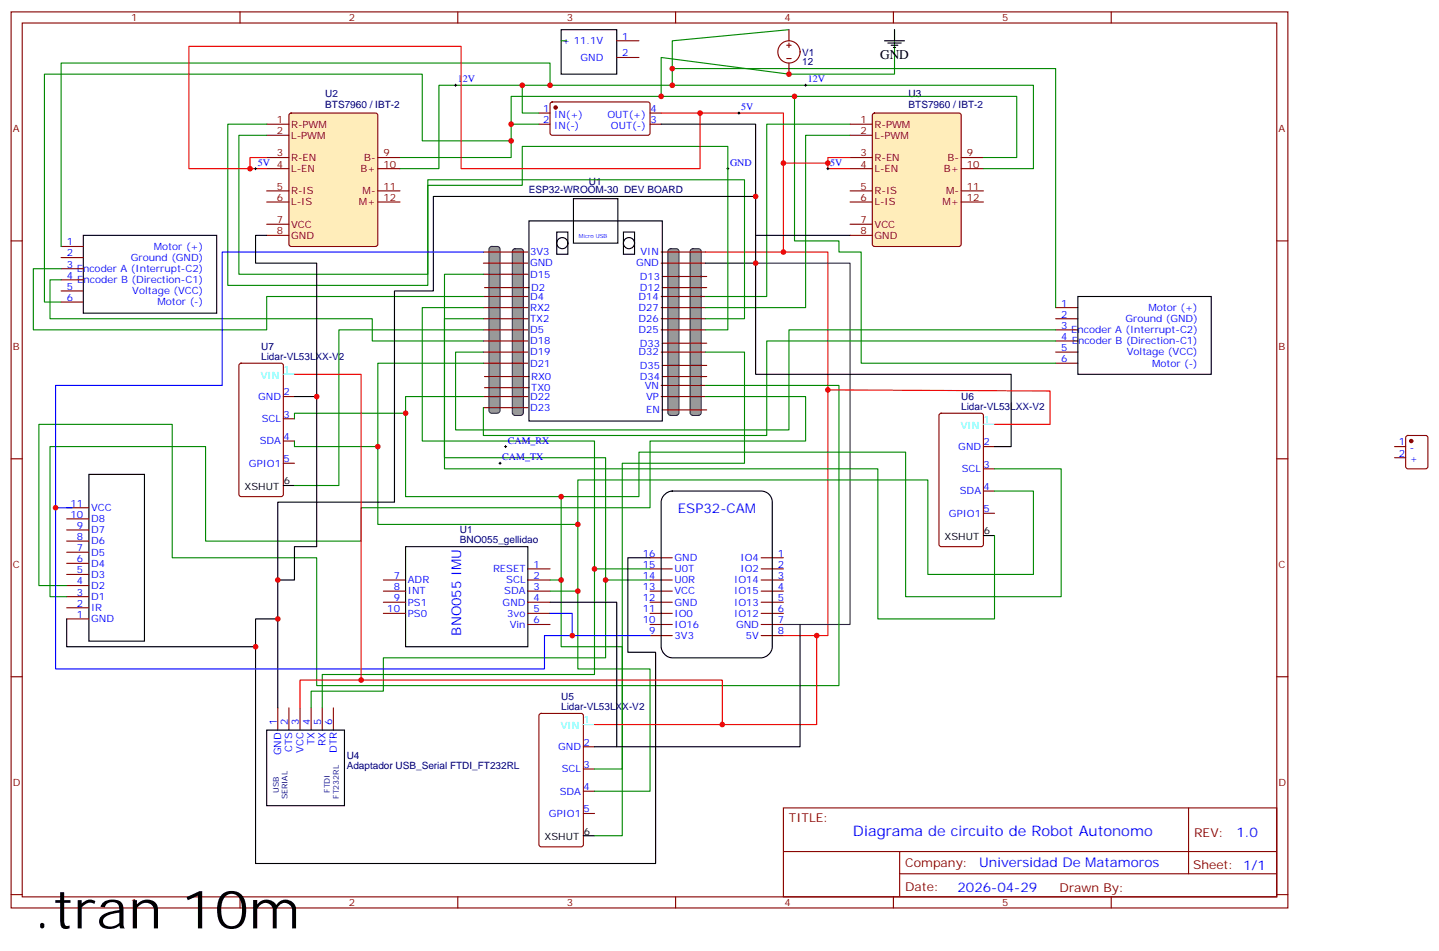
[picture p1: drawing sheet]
<svg xmlns="http://www.w3.org/2000/svg" width="457mm" height="302mm" viewBox="0 0 457 302" stroke-linecap="round" stroke-linejoin="round" font-family="sans-serif">
<g fill="none" stroke="#870000" stroke-width=".35">
<path d="M3.5 3.8h405.4v284.3h-405.4zM7.1 7.3h398.2v277.3h-398.2zM76.2 3.8v3.5M145.3 3.8v3.5M195.8 18.2h7M195.8 12.9h7M214.5 3.8v3.5M283.6 3.8v3.5M352.8 3.8v3.5M171.1 35.9h3.5M171.1 39.4h3.5M174.9 32.6l.4-.3 30.6 .1 .5 .7-.1 9.4-.6 .4h-30.6l-.5-.7v-9.1z"/>
<path d="M206.4 35.9h3.5M206.4 39.4h3.5M3.5 76.4h3.6M19.4 78.2h7.1M405.3 76.4h3.6M19.4 81.7h7.1M19.4 85.3h7.1M19.4 88.8h7.1M19.4 92.3h7.1M19.4 95.8h7.1M335.1 97.6h7.1M335.1 115.3h7.1"/>
<path d="M335.1 111.7h7.1M335.1 108.2h7.1M335.1 104.7h7.1M335.1 101.1h7.1M446.5 138.4l.5-.2h5.6l.7 .4v9.5l-.4 .6-5.9 .1-.7-.5v-9.4zM3.5 145.6h3.6M405.3 145.6h3.6M442.7 145.2h3.6M442.7 141.7h3.6M21.2 161.1h7M21.2 164.6h7M21.2 168.2h7"/>
<path d="M21.2 171.7h7M21.2 175.2h7M21.2 178.8h7M206.4 177h7M241.7 177h7M21.2 182.3h7M21.2 185.8h7M21.2 189.3h7M21.2 192.9h7M21.2 196.4h7M206.4 180.5h7M206.4 184h7"/>
<path d="M206.4 187.6h7M206.4 191.1h7M206.4 194.6h7M206.4 198.2h7M241.7 180.5h7M241.7 184h7M241.7 187.6h7M241.7 191.1h7M241.7 194.6h7M241.7 198.2h7M3.5 214.7h3.6M206.4 201.7h7"/>
<path d="M241.7 201.7h7M405.3 214.7h3.6M248.7 256.4h156.6v28.2h-156.6zM377.3 256.4v20.9M248.7 270.2h156.5M285.6 277.3h119.6M285.6 270.2v14.1M3.5 283.9h3.6M76.2 284.6v3.5M145.3 284.6v3.5M214.5 284.6v3.5M283.6 284.6v3.5"/>
<path d="M352.8 284.6v3.5M405.3 283.9h3.6"/>
</g>
<path d="M178.2 9.4h17.6v14.1h-17.6zM26.5 74.7h42.3v24.7h-42.3zM342.2 94.1h42.3v24.7h-42.3zM28.2 150.5h17.7v52.9h-17.7zM211.1 156.9l1.1-.8 1.2-.3h28.3a3.5 3.5 0 0 1 3.5 3.5v45.9a3.8 3.8 0 0 1-3.5 3.5h-28.3a3.8 3.8 0 0 1-3.5-3.5v-45.9a3.5 3.5 0 0 1 1.2-2.4z" fill="none" stroke="#000" stroke-width=".35"/>
<g fill="#870000" stroke="#870000" stroke-width=".35">
<circle cx="448" cy="139.9" r=".53"/>
<circle cx="176.4" cy="34.1" r=".53"/>
</g>
<path d="M92 36.1l.4-.2h26.8l.7 .4v41.2l-.4 .7h-27.1l-.6-.5-.1-41.1z" fill="#ffedba" stroke="#870000" stroke-width=".35"/>
<path d="M84.7 39.4h7M84.7 42.9h7M84.7 50h7M84.7 53.5h7M119.9 50h7.1M119.9 53.5h7.1M84.7 60.6h7M84.7 64.1h7M84.7 71.2h7M84.7 74.7h7M119.9 60.6h7.1M119.9 64.1h7.1" fill="none" stroke="#870000" stroke-width=".35"/>
<path d="M277.2 36.1l.4-.2h26.8l.7 .4 .1 41.2-.5 .7h-27.1l-.6-.5-.1-41.1z" fill="#ffedba" stroke="#870000" stroke-width=".35"/>
<g fill="none" stroke="#870000" stroke-width=".35">
<path d="M269.9 39.4h7M269.9 42.9h7M269.9 50h7M269.9 53.5h7M305.2 50h7M305.2 53.5h7M269.9 60.6h7M269.9 64.1h7M269.9 71.2h7M269.9 74.7h7M305.2 60.6h7M305.2 64.1h7"/>
<path d="M88.2 224.6v7.1M91.7 224.6v7.1M95.2 224.6v7.1M98.8 224.6v7.1M102.3 224.6v7.1M105.8 224.6v7.1M171.3 226.6l.5-.2h12.7l.7 .4v41.2l-.5 .7h-12.9l-.6-.5-.1-41.1zM185.2 237h3.5M185.2 251.1h3.5M185.2 258.1h3.5M185.2 244h3.5"/>
</g>
<path d="M84.7 231.7h24.7v24h-24.7zM185.2 265.2h3.5" fill="none" stroke="#000" stroke-width=".35"/>
<path d="M185.2 229.9h3.5" fill="none" stroke="#0ff" stroke-width=".35"/>
<path d="M178.2 12.9h1.7" fill="none" stroke="#008700" stroke-width=".35"/>
<g fill="#999" stroke="#333" stroke-width=".35">
<path d="M155.5 78.5l.6-.3h1.8a.88 .88 0 0 1 .8 .9v51.1l-.5 .9h-2.1l-.6-.3-.3-.6v-51.1z"/>
<path d="M162.9 79.2l.6-.3h1.8a.88 .88 0 0 1 .9 .9v51.2l-.6 .8h-2.1l-.6-.3-.3-.5v-51.2z"/>
<path d="M219.4 79.2l.6-.3h1.7a.88 .88 0 0 1 .9 .9v51.2l-.6 .8h-2l-.7-.3-.2-.5v-51.2z"/>
<path d="M212.3 79.2l.6-.3h1.8a.88 .88 0 0 1 .9 .9v51.2l-.6 .8h-2.1l-.6-.3-.3-.5v-51.2z"/>
</g>
<g fill="none" stroke="#000" stroke-width=".35">
<path d="M280.8 12.9h6.4M281.9 13.7h4.2M282.9 14.4h2.1M283.6 15.1h.7M284 9.4v3.5M209.9 39.4h30v44.1h-15.9M84.7 74.7h-3.6v8.8h19.4v42.3M167.9 70.1h42.4v63.5h-42.4zM176.8 73.6h3.5v7.1h-3.5zM182 63h14.2v14.2h-14.2zM197.9 73.6h3.6v7.1h-3.6zM239.9 62.3h-102.3v30h-12.4v67h-37v65.3"/>
<path d="M239.9 74.7h30M239.9 83.5v35.3h81.1v22.9h-5.3M93.5 125.8h7v47.7h-7v10.5h-5.3M90 154.1h3.5M128.8 173.5h38.8v31.7h-38.8zM206.4 177h-7.1v30h8.8v67h-127v-77.6h7.1M312.2 169.9h3.5M21.2 196.4v8.8h59.9M174.6 191.1h21.2v45.9M254 198.2v38.8h-65.3"/>
<circle cx="178.5" cy="77.2" r="1.76"/>
<circle cx="199.7" cy="77.2" r="1.76"/>
</g>
<g fill="none" stroke="#870000" stroke-width=".35">
<path d="M249.8 14.4h1.4M249.8 18.6h1.4M250.5 9.4v3.5M250.5 13.7v1.4M250.5 20v3.5M153.5 80h14.1M209.9 80h14.1M153.5 83.5h14.1M153.5 94.1h14.1M153.5 97.6h14.1M153.5 87h14.1M153.8 91.3h14.1"/>
<path d="M209.9 83.5h14.1M209.9 94.1h14.1M209.9 97.6h14.1M210.3 87.7h14.1M210.3 91.3h14.1M76.1 115.5l.5-.2h12.7l.6 .4 .1 41.2-.5 .6-12.9 .1-.7-.5-.1-41.1zM153.5 111.7h14.1M153.5 104.7h14.1M153.5 101.1h14.1M153.5 115.3h14.1M153.5 108.2h14.1M153.8 119.5h14.1"/>
<path d="M209.9 111.7h14.1M209.9 104.7h14.1M209.9 101.1h14.1M210.3 119.5h14.1M210.3 116h14.1M210.3 108.9h14.1M90 125.8h3.5M90 139.9h3.5M90 132.9h3.5M153.5 125.8h14.1M153.5 129.4h14.1M153.8 123h14.1"/>
<path d="M209.9 125.8h14.1M209.9 122.3h14.1M210.3 130.1h14.1M298.3 131.3l.5-.2h12.7l.7 .5v41.2l-.5 .6-12.9 .1-.6-.5-.1-41.2zM90 147h3.5M312.2 155.8h3.5M312.2 141.7h3.5M312.2 148.8h3.5M312.2 162.9h3.5M121.7 184h7.1M121.7 187.6h7.1M121.7 191.1h7.1"/>
<path d="M121.7 194.6h7.1M167.6 180.5h7M167.6 184h7M167.6 187.6h7M167.6 191.1h7M167.6 194.6h7M167.6 198.2h7"/>
<circle cx="250.5" cy="16.5" r="3.5"/>
</g>
<g fill="none" stroke="#008700" stroke-width=".35">
<path d="M250.5 9.4l-37.1 3.5v14.2h-47.6v8.8h5.3M284 9.4v14.1h-33.5l-40.6-5.3v12.4h-47.6v8.8h8.8M84.7 39.4h-12.4v51.2h63.5v-33.6h100.6v44.1h-12.4M162.3 39.4v10.6h-35.3M165.8 27.1h-26.5v26.4h-12.3M174.6 27.1v-7.1h-155.2v58.2M209.9 30.6h112.9v19.4h-10.6M213.4 27.1h114.7v26.4h-15.9M213.4 21.8h121.7v75.8M252.2 30.6v45.8h14.1v3.6h7.1v35.3h61.7M269.9 39.4h-26.5v54.7h-19.4M84.7 42.9h-8.9v44.1h60v-28.2h30v-12.3h65.3v58.2h-7.1"/>
<path d="M162.3 44.7h-28.2v-21.2h-120v72.3h5.3M269.9 42.9h-14.1v54.7h-31.8M19.4 85.3h-8.8v19.4h74.1v-10.6h68.8M19.4 88.8h-3.5v12.3h102.3v7.1h35.3M153.5 97.6h-19.4v42.3h54.6v40.6h17.7M153.5 87h-12.4v61.8h137.6v47.6h37v-26.5M153.5 101.1h-12.4v44.1h51.2v38.8h14.1M153.5 115.3h-33.6v51.1h63.5v21.2h-8.8M153.5 104.7h-45.9v49.4h-14.1M224 111.7h12.4v35.3h-38.8v118.2h-8.9M335.1 104.7h-84.6v31.7h-105.9v-24.7h8.9M335.1 108.2h-91.7v30h-89.9v-8.8"/>
<path d="M93.5 139.9v1.8h26.4M128.8 131.1h-35.3v1.8M153.5 125.8h-24.7v31.8h49.4v26.4h-3.6M224 125.8h31.8v14.1h-49.4v21.2h-91.7v10.6h-49.4v-30h-49.4v47.6h5.3M224 122.3h42.3v95.3h-165.8v-40.6h-45.8v-42.3h-42.4v51.1h8.9M315.7 155.8h12.4v26.5h-33.5v-30h-111.2v14.1M315.7 148.8h21.2v40.5h-49.4v-45.8h-84.7v14.1h-24.6M178.2 184v21.2h19.4v38.8h-8.9M183.4 187.6v24.7h23v38.8h-17.7M188.7 180.5v33.5h-86.4v10.6M192.3 184v24.7h-70.6v10.6h-22.9v5.3"/>
</g>
<path d="M209.9 35.9h38.8v44.1h-24.7M222.2 35.9v17.6h-75.8v-38.8h-86.4v38.8h19.4M84.7 50h-5.3v3.5h5.3M248.7 51.8h14.1M269.9 50h-7.1v3.5h7.1M248.7 80h14.1v121.7h-14.1M93.5 118.8h21.2v97M262.8 123.7l70.6 .4v10.6h-17.7M259.3 201.7v28.2h-70.6M95.2 224.6v-8.8h134.1v14.1" fill="none" stroke="#f00" stroke-width=".35"/>
<g fill="none" stroke="#000" stroke-width=".32">
<path d="M144.3 27.1h.7M144.6 26.7v.7M234.2 35.9h.7M234.6 35.5v.7M255.4 27.1h.7M255.8 26.7v.7M80.8 53.5h.7M81.1 53.2v.7M230.7 53.5h.7M231.1 53.2v.7M262.5 53.5h.7M262.8 53.2v.7"/>
<path d="M158.4 147h.7M158.7 146.6v.8M160.2 141.7h.7M160.5 141.4v.7"/>
</g>
<path d="M239.9 83.5h30v114.7h-21.2" fill="none" stroke="#333" stroke-width=".35"/>
<path d="M90 118.8h3.5M312.2 134.7h3.5" fill="none" stroke="#0ff" stroke-width=".35"/>
<path d="M153.5 80h-82.9v42.3h-53v38.8h5.3M17.6 161.1v51.2h155.3v-10.6h33.5M174.6 194.6h7.1v7.1" fill="none" stroke="#00f" stroke-width=".35"/>
<g fill="#c00">
<circle cx="165.8" cy="27.1" r=".88"/>
<circle cx="213.4" cy="27.1" r=".88"/>
<circle cx="248.7" cy="80" r=".88"/>
<circle cx="239.9" cy="83.5" r=".88"/>
<circle cx="119.9" cy="141.7" r=".88"/>
<circle cx="183.4" cy="187.6" r=".88"/>
<circle cx="183.4" cy="166.4" r=".88"/>
<circle cx="128.8" cy="131.1" r=".88"/>
<circle cx="178.2" cy="184" r=".88"/>
<circle cx="178.2" cy="157.6" r=".88"/>
<circle cx="162.3" cy="39.4" r=".88"/>
<circle cx="209.9" cy="30.6" r=".88"/>
<circle cx="252.2" cy="30.6" r=".88"/>
<circle cx="174.6" cy="27.1" r=".88"/>
<circle cx="162.3" cy="44.7" r=".88"/>
<circle cx="192.3" cy="184" r=".88"/>
<circle cx="188.7" cy="180.5" r=".88"/>
<circle cx="88.2" cy="196.4" r=".88"/>
<circle cx="239.9" cy="62.3" r=".88"/>
<circle cx="81.1" cy="205.2" r=".88"/>
<circle cx="88.2" cy="184" r=".88"/>
<circle cx="17.6" cy="161.1" r=".88"/>
<circle cx="248.7" cy="51.8" r=".88"/>
<circle cx="262.8" cy="51.8" r=".88"/>
<circle cx="222.3" cy="35.9" r=".88"/>
<circle cx="79.4" cy="53.5" r=".88"/>
<circle cx="259.3" cy="201.7" r=".88"/>
<circle cx="181.7" cy="201.7" r=".88"/>
<circle cx="229.3" cy="229.9" r=".88"/>
<circle cx="114.7" cy="215.8" r=".88"/>
<circle cx="262.8" cy="123.7" r=".88"/>
<circle cx="100.5" cy="125.8" r=".88"/>
<circle cx="250.5" cy="23.5" r=".88"/>
<circle cx="213.4" cy="21.8" r=".88"/>
</g>
<text font-size="16.9" x="10.6" y="294.6">.tran 10m</text>
<text font-size="4.6" fill="#00f" x="270.8" y="265.4">Diagrama de circuito de Robot Autonomo</text>
<text font-size="4.2" x="279.4" y="18.6">GND</text>
<g font-size="4.2" fill="#00f">
<text x="215.2" y="162.9">ESP32-CAM</text>
<text x="146.4" y="201.7" transform="rotate(-90 146.4 201.7)">BNO055 IMU</text>
<text x="392.5" y="265.6">1.0</text>
<text x="310.9" y="275.2">Universidad De Matamoros</text>
<text x="304" y="283">2026-04-29</text>
</g>
<g font-size="3.9" fill="#800">
<text x="250.5" y="260.9">TITLE:</text>
<text x="379.1" y="265.6">REV:</text>
<text x="287.4" y="275.1">Company:</text>
<text x="378.7" y="275.8">Sheet: 1/1</text>
<text x="287.4" y="282.8">Date:</text>
<text x="336.4" y="282.9">Drawn By:</text>
</g>
<g font-size="3.2" fill="#800">
<text x="41.6" y="6.8">1</text>
<text x="110.8" y="6.8">2</text>
<text x="179.9" y="6.8">3</text>
<text x="249.1" y="6.8">4</text>
<text x="318.2" y="6.8">5</text>
<text x="4.1" y="41.9">A</text>
<text x="87.9" y="39.1">1</text>
<text x="92.4" y="40.5">R-PWM</text>
<text x="273.1" y="39.1">1</text>
<text x="277.6" y="40.5">R-PWM</text>
<text x="405.9" y="41.9">A</text>
<text x="87.9" y="42.6">2</text>
<text x="92.4" y="44">L-PWM</text>
<text x="273.1" y="42.6">2</text>
<text x="277.6" y="44">L-PWM</text>
<text x="87.9" y="49.6">3</text>
<text x="92.4" y="51">R-EN</text>
<text x="115.6" y="51">B-</text>
<text x="121.7" y="49.6">9</text>
<text x="121.7" y="53.2">10</text>
<text x="273.1" y="49.6">3</text>
<text x="273.1" y="53.2">4</text>
<text x="277.6" y="51">R-EN</text>
<text x="300.8" y="51">B-</text>
<text x="306.9" y="49.6">9</text>
<text x="306.9" y="53.2">10</text>
<text x="92.4" y="54.6">L-EN</text>
<text x="114.5" y="54.6">B+</text>
<text x="277.6" y="54.6">L-EN</text>
<text x="299.7" y="54.6">B+</text>
<text x="87.9" y="60.2">5</text>
<text x="87.9" y="63.7">6</text>
<text x="92.4" y="61.6">R-IS</text>
<text x="92.4" y="65.2">L-IS</text>
<text x="114" y="65.2">M+</text>
<text x="115.1" y="61.6">M-</text>
<text x="121.7" y="60.2">11</text>
<text x="121.7" y="63.7">12</text>
<text x="273.1" y="60.2">5</text>
<text x="273.1" y="63.7">6</text>
<text x="277.6" y="61.6">R-IS</text>
<text x="277.6" y="65.2">L-IS</text>
<text x="299.2" y="65.2">M+</text>
<text x="300.3" y="61.6">M-</text>
<text x="306.9" y="60.2">11</text>
<text x="306.9" y="63.7">12</text>
<text x="87.9" y="70.8">7</text>
<text x="273.1" y="70.8">7</text>
<text x="87.9" y="74.3">8</text>
<text x="92.4" y="72.2">VCC</text>
<text x="92.4" y="75.7">GND</text>
<text x="273.1" y="74.3">8</text>
<text x="277.6" y="72.2">VCC</text>
<text x="277.6" y="75.7">GND</text>
<text x="4.1" y="111">B</text>
<text x="405.9" y="111">B</text>
<text x="4.1" y="180.2">C</text>
<text x="405.9" y="180.2">C</text>
<text x="4.1" y="249.3">D</text>
<text x="405.9" y="249.3">D</text>
<text x="41.6" y="287.6">1</text>
<text x="110.8" y="287.6">2</text>
<text x="179.9" y="287.6">3</text>
<text x="249.1" y="287.6">4</text>
<text x="318.2" y="287.6">5</text>
</g>
<g font-size="3.2" fill="#00f">
<text x="178.5" y="14">+ 11.1V</text>
<text x="197.6" y="17.9">2</text>
<text x="197.6" y="12.6">1</text>
<text x="184.3" y="19.3">GND</text>
<text x="145.3" y="26.2">12V</text>
<text x="256.5" y="26.2">12V</text>
<text x="172.4" y="35.5">1</text>
<text x="206.6" y="35.5">4</text>
<text x="235.3" y="35">5V</text>
<text x="172.4" y="39.1">2</text>
<text x="175.9" y="40.8">IN(-)</text>
<text x="175.9" y="37.3">IN(+)</text>
<text x="192.8" y="37.3">OUT(+)</text>
<text x="194" y="40.8">OUT(-)</text>
<text x="206.6" y="39.1">3</text>
<text x="81.8" y="52.6">5V 4</text>
<text x="231.8" y="52.6">GND</text>
<text x="263.5" y="52.6">5V</text>
<text x="21.2" y="77.9">1</text>
<text x="21.2" y="81.4">2</text>
<text x="41.6" y="82.8">Ground (GND)</text>
<text x="48.8" y="79.3">Motor (+)</text>
<text x="168.3" y="81">3V3</text>
<text x="203.3" y="81">VIN</text>
<text x="21.2" y="84.9">3</text>
<text x="21.2" y="88.4">4</text>
<text x="24.4" y="86.3">Encoder A (Interrupt-C2)</text>
<text x="24.5" y="89.9">Encoder B (Direction-C1)</text>
<text x="168.3" y="88.1">D15</text>
<text x="168.3" y="84.6">GND</text>
<text x="201.9" y="84.6">GND</text>
<text x="203.1" y="88.8">D13</text>
<text x="21.2" y="92">5</text>
<text x="21.2" y="95.5">6</text>
<text x="42" y="93.4">Voltage (VCC)</text>
<text x="168.3" y="95.1">D4</text>
<text x="168.6" y="92.3">D2</text>
<text x="202.7" y="95.1">D14</text>
<text x="203.1" y="92.3">D12</text>
<text x="50" y="96.9">Motor (-)</text>
<text x="168.3" y="98.7">RX2</text>
<text x="202.7" y="98.7">D27</text>
<text x="336.9" y="100.8">2</text>
<text x="336.9" y="97.3">1</text>
<text x="364.6" y="98.7">Motor (+)</text>
<text x="168.3" y="105.7">D5</text>
<text x="168.3" y="102.2">TX2</text>
<text x="202.7" y="105.7">D25</text>
<text x="202.7" y="102.2">D26</text>
<text x="336.9" y="107.8">4</text>
<text x="336.9" y="104.3">3</text>
<text x="340.1" y="105.7">Encoder A (Interrupt-C2)</text>
<text x="357.3" y="102.2">Ground (GND)</text>
<text x="168.3" y="112.8">D19</text>
<text x="168.3" y="109.3">D18</text>
<text x="202.7" y="112.8">D32</text>
<text x="203.1" y="110">D33</text>
<text x="336.9" y="111.4">5</text>
<text x="340.3" y="109.3">Encoder B (Direction-C1)</text>
<text x="357.7" y="112.8">Voltage (VCC)</text>
<text x="168.3" y="116.3">D21</text>
<text x="203.1" y="117">D35</text>
<text x="336.9" y="114.9">6</text>
<text x="365.7" y="116.3">Motor (-)</text>
<text x="90" y="125.5">2</text>
<text x="168.6" y="124.1">TX0</text>
<text x="168.6" y="120.5">RX0</text>
<text x="203.1" y="120.5">D34</text>
<text x="204.7" y="123.4">VN</text>
<text x="82" y="126.9">GND</text>
<text x="168.3" y="130.4">D23</text>
<text x="168.3" y="126.9">D22</text>
<text x="205.1" y="126.9">VP</text>
<text x="205.2" y="131.1">EN</text>
<text x="83.1" y="133.9">SCL</text>
<text x="90" y="132.5">3</text>
<text x="82.5" y="141">SDA</text>
<text x="90" y="139.6">4</text>
<text x="161.2" y="140.8">CAM_RX</text>
<text x="304.2" y="142.8">GND</text>
<text x="312.2" y="141.4">2</text>
<text x="444.1" y="141.4">1</text>
<text x="447.6" y="143.1">-</text>
<text x="79" y="148.1">GPIO1</text>
<text x="90" y="146.6">5</text>
<text x="159.5" y="146.1">CAM_TX</text>
<text x="305.4" y="149.8">SCL</text>
<text x="312.2" y="148.4">3</text>
<text x="444.1" y="144.9">2</text>
<text x="447.6" y="146.6">+</text>
<text x="312.2" y="155.5">4</text>
<text x="22.4" y="160.8">11</text>
<text x="304.7" y="156.9">SDA</text>
<text x="22.4" y="164.3">10</text>
<text x="24.4" y="167.8">9</text>
<text x="28.9" y="162.2">VCC</text>
<text x="28.9" y="165.7">D8</text>
<text x="301.3" y="163.9">GPIO1</text>
<text x="312.2" y="162.5">5</text>
<text x="24.4" y="171.3">8</text>
<text x="28.9" y="169.2">D7</text>
<text x="28.9" y="172.8">D6</text>
<text x="24.4" y="174.9">7</text>
<text x="24.4" y="178.4">6</text>
<text x="28.9" y="176.3">D5</text>
<text x="28.9" y="179.8">D4</text>
<text x="204.1" y="176.6">16</text>
<text x="214.1" y="178">GND</text>
<text x="235.1" y="178">IO4</text>
<text x="246.9" y="176.6">1</text>
<text x="24.4" y="181.9">5</text>
<text x="24.4" y="185.5">4</text>
<text x="28.9" y="183.3">D3</text>
<text x="125" y="183.7">7</text>
<text x="129.5" y="185.1">ADR</text>
<text x="156.5" y="181.6">RESET</text>
<text x="160.7" y="185.1">SCL</text>
<text x="169.3" y="180.2">1</text>
<text x="169.3" y="183.7">2</text>
<text x="204.1" y="180.2">15</text>
<text x="204.1" y="183.7">14</text>
<text x="214.1" y="181.6">U0T</text>
<text x="214.1" y="185.1">U0R</text>
<text x="233.1" y="185.1">IO14</text>
<text x="235.1" y="181.6">IO2</text>
<text x="246.9" y="183.7">3</text>
<text x="246.9" y="180.2">2</text>
<text x="24.4" y="189">3</text>
<text x="28.9" y="186.9">D2</text>
<text x="28.9" y="190.4">D1</text>
<text x="125" y="187.2">8</text>
<text x="125" y="190.7">9</text>
<text x="129.5" y="188.6">INT</text>
<text x="160.1" y="188.6">SDA</text>
<text x="169.3" y="187.2">3</text>
<text x="169.3" y="190.7">4</text>
<text x="204.1" y="187.2">13</text>
<text x="204.1" y="190.7">12</text>
<text x="214.1" y="188.6">VCC</text>
<text x="233.1" y="188.6">IO15</text>
<text x="246.9" y="190.7">5</text>
<text x="246.9" y="187.2">4</text>
<text x="24.4" y="192.5">2</text>
<text x="24.4" y="196">1</text>
<text x="28.9" y="193.9">IR</text>
<text x="28.9" y="197.4">GND</text>
<text x="123" y="194.3">10</text>
<text x="129.5" y="192.2">PS1</text>
<text x="129.5" y="195.7">PS0</text>
<text x="159.6" y="192.2">GND</text>
<text x="161" y="195.7">3vo</text>
<text x="169.3" y="194.3">5</text>
<text x="169.3" y="197.8">6</text>
<text x="204.1" y="194.3">11</text>
<text x="204.1" y="197.8">10</text>
<text x="214.1" y="192.2">GND</text>
<text x="214.1" y="195.7">IO0</text>
<text x="233.1" y="195.7">IO12</text>
<text x="233.1" y="192.2">IO13</text>
<text x="246.9" y="197.8">7</text>
<text x="246.9" y="194.3">6</text>
<text x="161.8" y="199.2">Vin</text>
<text x="206.1" y="201.3">9</text>
<text x="214.1" y="199.2">IO16</text>
<text x="214.1" y="202.7">3V3</text>
<text x="233.7" y="199.2">GND</text>
<text x="236.8" y="202.7">5V</text>
<text x="246.9" y="201.3">8</text>
<text x="87.8" y="229.9" transform="rotate(-90 87.8 229.9)">1</text>
<text x="91.4" y="229.9" transform="rotate(-90 91.4 229.9)">2</text>
<text x="94.9" y="229.9" transform="rotate(-90 94.9 229.9)">3</text>
<text x="98.4" y="229.9" transform="rotate(-90 98.4 229.9)">4</text>
<text x="102" y="229.9" transform="rotate(-90 102 229.9)">5</text>
<text x="105.5" y="229.9" transform="rotate(-90 105.5 229.9)">6</text>
<text x="89.3" y="239.7" transform="rotate(-90 89.3 239.7)">GND</text>
<text x="92.8" y="238.7" transform="rotate(-90 92.8 238.7)">CTS</text>
<text x="96.3" y="239" transform="rotate(-90 96.3 239)">VCC</text>
<text x="99.8" y="236.5" transform="rotate(-90 99.8 236.5)">TX</text>
<text x="103.4" y="236.8" transform="rotate(-90 103.4 236.8)">RX</text>
<text x="106.9" y="239" transform="rotate(-90 106.9 239)">DTR</text>
<text x="177.2" y="238">GND</text>
<text x="185.2" y="236.6">2</text>
<text x="178.4" y="245.1">SCL</text>
<text x="185.2" y="243.7">3</text>
<text x="185.2" y="250.7">4</text>
<text x="177.7" y="252.1">SDA</text>
<text x="185.2" y="257.8">5</text>
<text x="174.3" y="259.2">GPIO1</text>
</g>
<g font-size="3.2" fill="#000080">
<text x="254.7" y="17.7">V1</text>
<text x="254.7" y="20.8">12</text>
<text x="103.3" y="34.3">BTS7960 / IBT-2</text>
<text x="103.3" y="30.9">U2</text>
<text x="288.5" y="34.3">BTS7960 / IBT-2</text>
<text x="288.5" y="30.9">U3</text>
<text x="187" y="58.8">U1</text>
<text x="167.9" y="61.3">ESP32-WROOM-30 DEV BOARD</text>
<text x="82.9" y="111">U7</text>
<text x="82.9" y="114.2">Lidar-VL53LXX-V2</text>
<text x="305.2" y="130.1">Lidar-VL53LXX-V2</text>
<text x="305.2" y="126.9">U6</text>
<text x="146" y="172.4">BNO055_gellidao</text>
<text x="146" y="169.2">U1</text>
<text x="178.2" y="225.3">Lidar-VL53LXX-V2</text>
<text x="178.2" y="222.1">U5</text>
<text x="110.1" y="243.9">Adaptador USB_Serial FTDI_FT232RL</text>
<text x="110.1" y="241">U4</text>
</g>
<g font-size="3.2" fill="#0ff">
<text x="90.1" y="118.4">1</text>
<text x="82.8" y="120.2">VIN</text>
<text x="305" y="136.1">VIN</text>
<text x="312.4" y="134.3">1</text>
<text x="178" y="231.3">VIN</text>
<text x="185.4" y="229.6">1</text>
</g>
<g font-size="3.2">
<text x="77.6" y="155.5">XSHUT</text>
<text x="90.1" y="153.7">6</text>
<text x="299.9" y="171.3">XSHUT</text>
<text x="312.4" y="169.6">6</text>
<text x="172.9" y="266.6">XSHUT</text>
<text x="185.4" y="264.8">6</text>
</g>
<g font-size="2.5" fill="#000080">
<text x="88.5" y="251.6" transform="rotate(-90 88.5 251.6)">USB</text>
<text x="104.7" y="251.6" transform="rotate(-90 104.7 251.6)">FTDI</text>
<text x="91.3" y="253.7" transform="rotate(-90 91.3 253.7)">SERIAL</text>
<text x="107.5" y="253.5" transform="rotate(-90 107.5 253.5)">FT232RL</text>
</g>
<text font-size="1.8" fill="#00f" x="183.8" y="75.4">Micro USB</text>
</svg>
